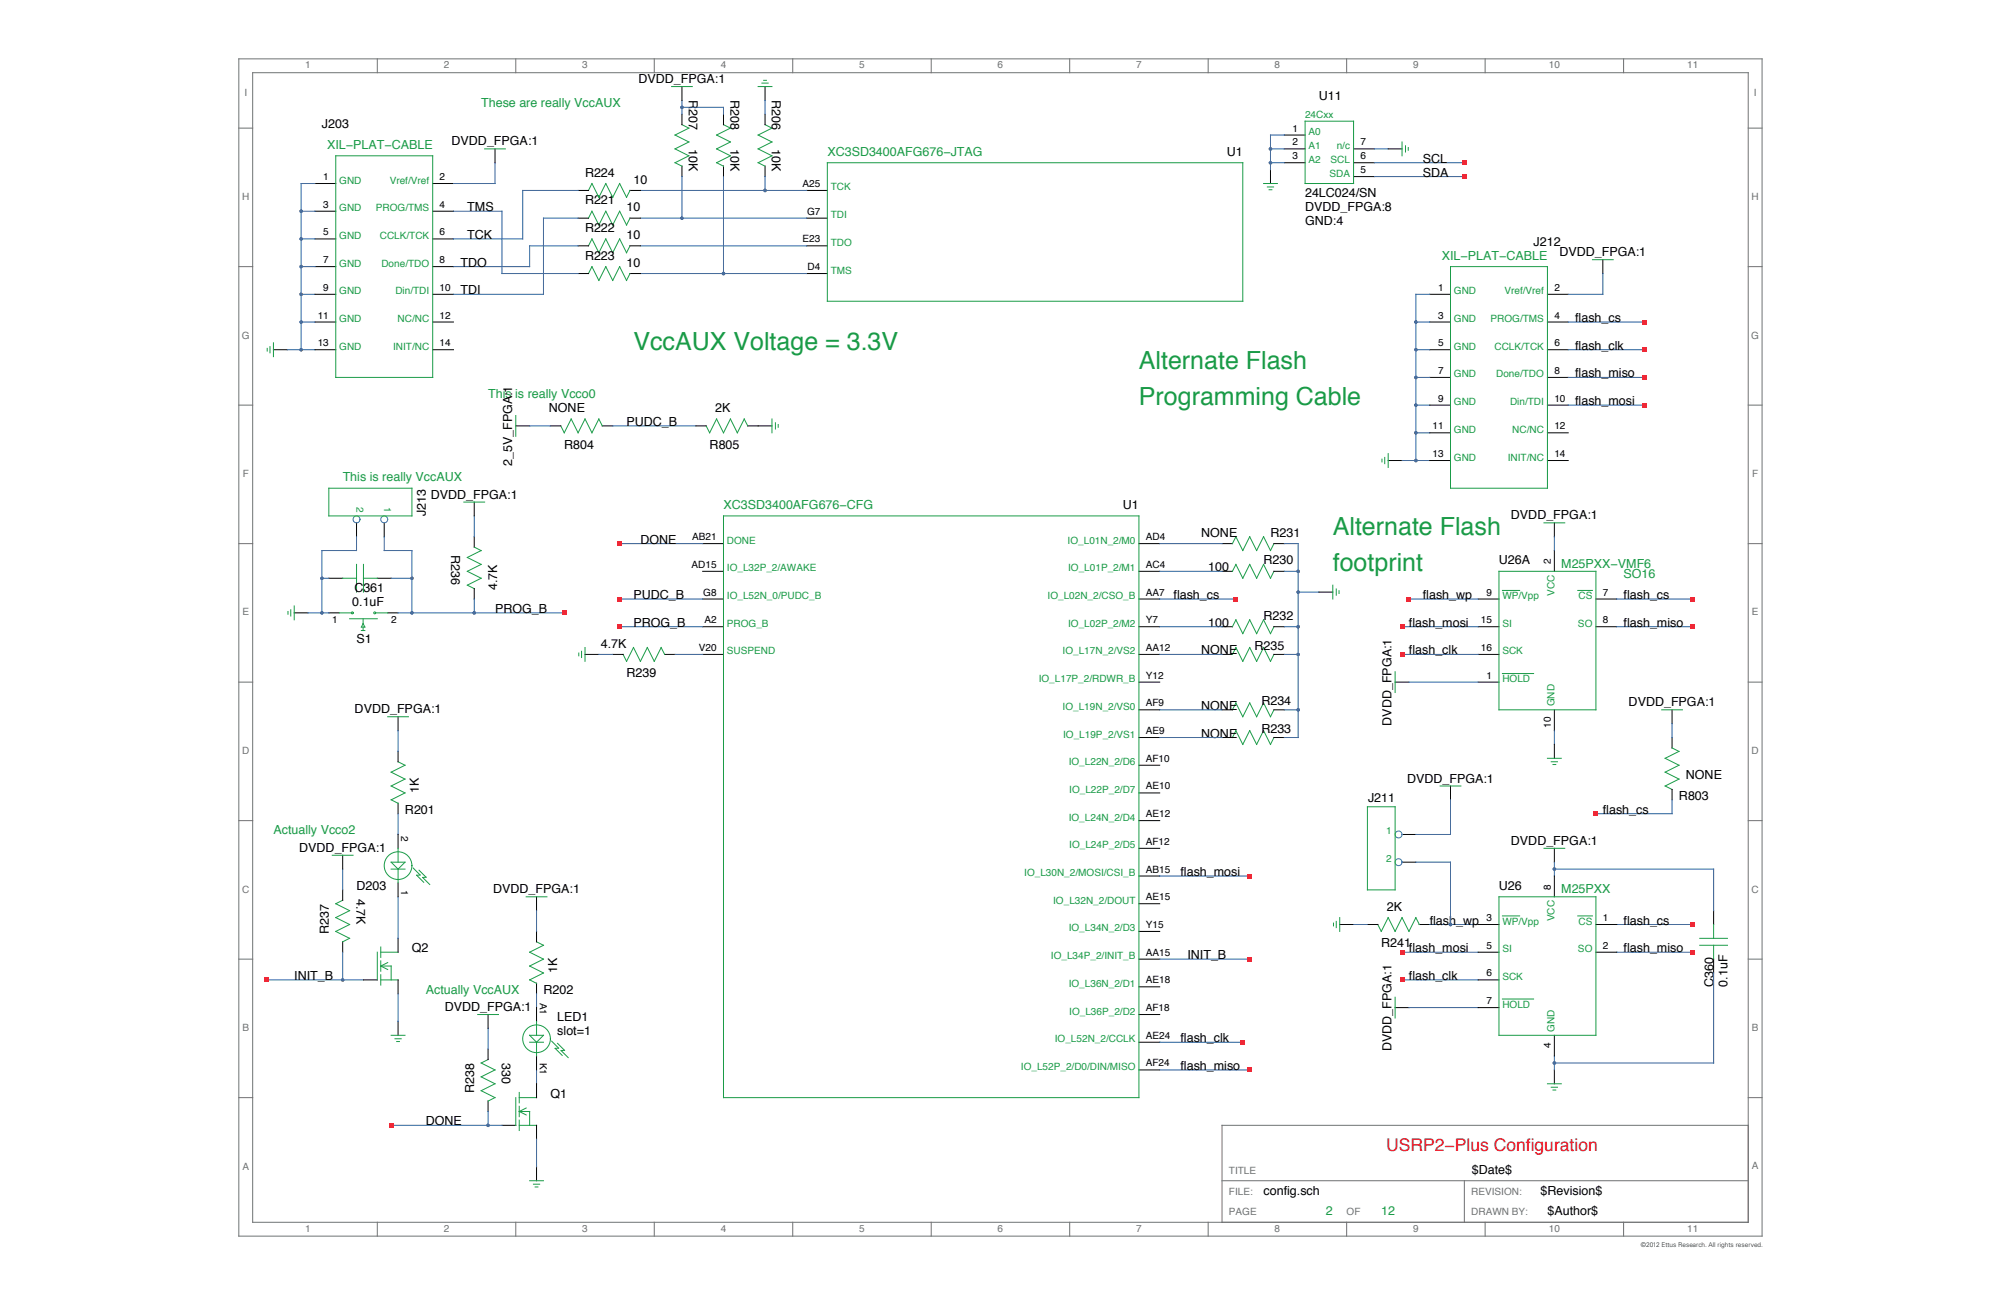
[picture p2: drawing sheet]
<svg xmlns="http://www.w3.org/2000/svg" width="432mm" height="279mm" viewBox="0 0 432 279" stroke-linecap="round" stroke-linejoin="round" font-family="sans-serif">
<g fill="none" stroke="#6e7374" stroke-width=".22">
<path d="M51.5 12.7h328.7v254h-328.7zM54.5 15.7h322.8v248h-322.8zM81.4 12.7v3M111.3 12.7v3M141.2 12.7v3M171.1 12.7v3M200.9 12.7v3M230.8 12.7v3M260.7 12.7v3M290.6 12.7v3M320.5 12.7v3M350.4 12.7v3"/>
<path d="M51.5 27.6h3M377.3 27.6h2.9M51.5 57.5h3M377.3 57.5h2.9M51.5 87.4h3M377.3 87.4h2.9M51.5 117.3h3M377.3 117.3h2.9M51.5 147.2h3M377.3 147.2h2.9M51.5 177.1h3M377.3 177.1h2.9"/>
<path d="M51.5 206.9h3M377.3 206.9h2.9M51.5 236.8h3M377.3 236.8h2.9M263.7 254.7h113.6M316 254.7v9M377.3 242.8h-113.6v20.9M81.4 263.7v3M111.3 263.7v3M141.2 263.7v3M171.1 263.7v3M200.9 263.7v3"/>
<path d="M230.8 263.7v3M260.7 263.7v3M290.6 263.7v3M320.5 263.7v3M350.4 263.7v3"/>
</g>
<g fill="none" stroke="#000101" stroke-width=".22">
<path d="M147.2 18.7v3M165.1 18.7v3M68 39.6h4.5M93.4 39.6h4.5M106.8 32.1v3M147.2 24.7v2.2M147.2 35.8v2.3M156.1 24.7v2.2M156.1 35.8v2.3M165.1 24.7v2.2M165.1 35.8v2.3M274.2 36.6v3"/>
<path d="M277.1 29.1h4.5M277.1 35.1h4.5M277.1 32.1h4.5M292.1 38.1h4.5M292.1 35.1h4.5M292.1 32.1h4.5M299.6 32.1h2.9M68 45.6h4.5M68 51.5h4.5M68 57.5h4.5M93.4 45.6h4.5M93.4 51.5h4.5"/>
<path d="M93.4 57.5h4.5M124.7 41.1h2.3M124.7 47.1h2.3M124.7 53h2.3M124.7 59h2.3M135.9 41.1h2.3M135.9 47.1h2.3M135.9 53h2.3M135.9 59h2.3M174.1 41.1h4.4M174.1 47.1h4.4M174.1 53h4.4"/>
<path d="M174.1 59h4.4M345.9 56v3M59 75.5h3M68 75.5h4.5M68 63.5h4.5M68 69.5h4.5M93.4 75.5h4.5M93.4 63.5h4.5M93.4 69.5h4.5M308.5 75.5h4.5M308.5 63.5h4.5M308.5 69.5h4.5"/>
<path d="M333.9 75.5h4.5M333.9 63.5h4.5M333.9 69.5h4.5M111.3 91.9h3M118.8 91.9h2.2M129.9 91.9h2.3M150.1 91.9h2.3M161.3 91.9h5.3M299.6 99.4h2.9M308.5 99.4h4.5M308.5 81.4h4.5M308.5 87.4h4.5"/>
<path d="M308.5 93.4h4.5M333.9 99.4h4.5M333.9 81.4h4.5M333.9 87.4h4.5M333.9 93.4h4.5M76.9 112.8v3M82.9 112.8v3M102.3 108.3v3M102.3 115.8v2.3M151.6 117.3h4.5M245.8 117.3h4.5M263.7 117.3h2.3"/>
<path d="M274.9 117.3h2.2M335.4 112.8v3M335.4 118.8v4.5M63.5 132.2h3M71 132.2h2.2M71 124.8h2.9M81.4 124.8h3M83.7 132.2h2.2M102.3 127v2.2M151.6 123.3h4.5M151.6 129.2h4.5M151.6 135.2h4.5"/>
<path d="M245.8 123.3h4.5M245.8 129.2h4.5M245.8 135.2h4.5M263.7 123.3h2.3M263.7 135.2h2.3M274.9 123.3h2.2M274.9 135.2h2.2M284.6 127.7h3M319 129.2h4.5M319 135.2h4.5M344.4 129.2h4.5M344.4 135.2h4.5"/>
<path d="M85.9 154.6v3M126.2 141.2h3M132.2 141.2h2.3M143.4 141.2h2.3M151.6 141.2h4.5M245.8 141.2h4.5M245.8 147.2h4.5M245.8 153.1h4.5M245.8 159.1h4.5M263.7 141.2h2.3M263.7 153.1h2.3M263.7 159.1h2.3"/>
<path d="M274.9 141.2h2.2M274.9 153.1h2.2M274.9 159.1h2.2M301.1 147.2h2.9M319 141.2h4.5M319 147.2h4.5M335.4 153.1v4.5M360.8 153.1v3M360.8 159.1v2.3M85.9 162.1v2.3M85.9 173.3v2.3M245.8 165.1h4.5"/>
<path d="M245.8 171.1h4.5M245.8 177.1h4.5M313 169.6v3M335.4 160.6v3M360.8 170.3v2.3M73.9 184.5v3M73.9 192v2.2M85.9 180v3M85.9 190.5v3M115.8 193.5v3M245.8 183h4.5M245.8 189h4.5"/>
<path d="M245.8 195h4.5M289.1 199.5h3M295.1 199.5h2.2M302.5 180h3M302.5 186h3M306.3 199.5h2.2M319 199.5h4.5M335.4 183v3M335.4 189v4.5M344.4 199.5h4.5M369.8 196.5v3M73.9 203.2v2.2"/>
<path d="M78.4 211.4h3M85.9 202.5v2.9M85.9 211.4v3M105.3 218.9v3M115.8 201v2.2M115.8 212.1v2.3M115.8 217.4v3M245.8 201h4.5M245.8 206.9h4.5M245.8 212.9h4.5M245.8 218.9h4.5M301.1 217.4h2.9"/>
<path d="M319 217.4h4.5M319 211.4h4.5M319 205.4h4.5M344.4 205.4h4.5M369.8 206.9v3M85.9 220.4v3M105.3 226.4v2.2M105.3 237.5v2.3M115.8 227.9v2.9M115.8 233.8v3M245.8 224.9h4.5M245.8 230.8h4.5"/>
<path d="M335.4 223.4v4.5M335.4 230.8v3M108.3 242.8h3M115.8 242.8v3M115.8 251.8v2.9"/>
</g>
<g fill="none" stroke="#1a9b47" stroke-width=".22">
<path d="M144.9 18.7h4.5M163.6 18.7h3M164.4 17.9h1.4M164.8 17.3h.6M72.5 33.6h20.9v47.8h-20.9zM104.6 32.1h4.5M147.2 26.9l1.5 .7-3 1.5 3 1.5-3 1.5 3 1.5-3 1.5 1.5 .8M156.1 26.9l1.5 .7-3 1.5 3 1.5-3 1.5 3 1.5-3 1.5 1.5 .8M165.1 26.9l1.5 .7-3 1.5 3 1.5-3 1.5 3 1.5-3 1.5 1.5 .8M178.5 35.1h89.7v29.9h-89.7zM272.7 39.6h3M281.6 26.1h10.5v13.5h-10.5z"/>
<path d="M302.5 30.6v3M303.3 31.5v1.3M303.9 31.8v.6M127 47.1l.7-1.5 1.5 3 1.5-3 1.5 3 1.5-3 1.5 3 .8-1.5M127 53l.7-1.5 1.5 3 1.5-3 1.5 3 1.5-3 1.5 3 .8-1.5M127 41.1l.7-1.5 1.5 3 1.5-3 1.5 3 1.5-3 1.5 3 .8-1.5M127 59l.7-1.5 1.5 3 1.5-3 1.5 3 1.5-3 1.5 3 .8-1.5M273.5 40.3h1.3M273.9 40.9h.6M313 57.5h20.9v47.8h-20.9zM343.6 56h4.5M57.7 75.2v.6"/>
<path d="M58.3 74.8v1.3M59 74v2.9M111.3 89.6v4.5M121 91.9l.8 1.5 1.5-3 1.4 3 1.5-3 1.5 3 1.5-3 .8 1.5M152.4 91.9l.7 1.5 1.5-3 1.5 3 1.5-3 1.5 3 1.5-3 .8 1.5M166.6 90.4v3M167.3 91.2v1.4M167.9 91.6v.6M298.2 99.1v.6M298.8 98.7v1.3M299.6 97.9v3M71 105.3h17.9v6h-17.9z"/>
<path d="M100.1 108.3h4.5M102.3 118l1.5 .8-3 1.5 3 1.5-3 1.5 3 1.5-3 1.5 1.5 .7M156.1 111.3h89.7v125.5h-89.7zM266.7 115.8l1.5 3 1.5-3 1.5 3 1.5-3 1.5 3 .7-1.5M266.7 115.8l-.8 1.5M333.2 112.8h4.5M62.1 131.9v.6M62.7 131.6v1.3M63.5 130.7v3M73.2 132.2h2.6M73.9 124.8h3M75.4 133.5h6"/>
<path d="M76.9 121.8v5.9M78 136h.7M78.4 134.5l.3 .8h-.7zM78.4 133.5v1M78.4 135.3v.7M78.4 121.8v5.9M78.4 124.8h3M81 132.2h2.7M126.2 139.7v3M142.7 139.7l.7 1.5M142.7 139.7l-1.5 3-1.5-3-1.5 3-1.5-3-1.5 3-.7-1.5M266.7 121.8l1.5 3 1.5-3 1.5 3 1.5-3 1.5 3 .7-1.5"/>
<path d="M266.7 133.7l1.5 3 1.5-3 1.5 3 1.5-3 1.5 3 .7-1.5M266.7 139.7l1.5 3 1.5-3 1.5 3 1.5-3 1.5 3 .7-1.5M266.7 121.8l-.8 1.5M266.7 133.7l-.8 1.5M266.7 139.7l-.8 1.5M287.6 126.3v2.9M288.4 127.1v1.3M289 127.4v.6M323.5 123.3h20.9v29.8h-20.9zM324.2 127.4h3.7M340.5 127.4h3.1M83.7 154.6h4.4"/>
<path d="M124.9 140.9v.6M125.5 140.5v1.4M266.7 151.7l1.5 2.9 1.5-2.9 1.5 2.9 1.5-2.9 1.5 2.9 .7-1.5M266.7 157.6l1.5 3 1.5-3 1.5 3 1.5-3 1.5 3 .7-1.5M266.7 157.6l-.8 1.5M266.7 151.7l-.8 1.4M301.1 144.9v4.5M324.2 145.3h6.7M358.6 153.1h4.5M85.9 164.4l1.5 .7-3 1.5 3 1.5-3 1.5 3 1.5-3 1.5 1.5 .7M295.1 174.1h6v17.9h-6zM310.8 169.6h4.4"/>
<path d="M333.9 163.6h3M334.7 164.4h1.4M335.1 165h.6M360.8 161.4l1.5 .7-3 1.5 3 1.5-3 1.5 3 1.5-3 1.5 1.5 .7M71.7 184.5h4.5M73.9 194.2l-1.4 .8 2.9 1.5-2.9 1.5 2.9 1.5-2.9 1.5 2.9 1.5M84.4 186h3l-1.5 1.5zM84.4 187.5h3M85.9 183v3M85.9 187.5v3M89.2 187.3l1.5 1.5h-.8l1.5 1.6M90.4 187.8l1.5 1.5h-.7l1.5 1.5"/>
<path d="M113.5 193.5h4.5M287.8 199.2v.6M288.4 198.8v1.3M289.1 198v3M305.5 198l.8 1.5M305.5 198l-1.5 3-1.5-3-1.4 3-1.5-3-1.5 3-.8-1.5M323.5 193.5h20.9v29.9h-20.9zM324.2 197.6h3.7M333.2 183h4.5M340.5 197.6h3.1M369.8 199.5v3M75.4 202.4l-1.5 .8"/>
<path d="M81.4 205.4v6M82.2 204.3v2.3M82.2 207.3v2.2M82.2 210.3v2.2M82.2 205.4h3.7M82.2 211.4h3.7M82.2 208.4l1.5 .8M82.2 208.4h2.2v3M83.7 207.7l-1.5 .7M103.1 218.9h4.5M115.8 203.2l1.5 .7-3 1.5 3 1.5-3 1.5 3 1.5-3 1.5 1.5 .8M301.1 215.2v4.4"/>
<path d="M324.2 215.5h6.7M366.8 203.9h6M366.8 202.5h6M369.8 203.9v3M84.4 223.4h3M85.2 224.1h1.4M85.6 224.7h.6M105.3 228.6l-1.5 .7 3 1.5-3 1.5 3 1.5-3 1.5 3 1.5M106.8 236.8l-1.5 .8M111.3 236.8v6M112 236.8h3.8M112 239.8l1.5 .8"/>
<path d="M112 239.8h2.3v3M112 235.7v2.2M112 238.7v2.2M113.5 239.1l-1.5 .7M114.3 223.4h3l-1.5 1.5zM114.3 224.9h3M115.8 220.4v3M115.8 224.9v3M119 224.6l1.5 1.5-.7 .1 1.5 1.5M120.3 225.1l1.5 1.5-.7 .1 1.5 1.5M333.9 233.8h3M334.7 234.6h1.4"/>
<path d="M335.1 235.2h.6M112 242.8h3.8M112 241.7v2.2M114.3 254.7h3M115.1 255.5h1.4M115.5 256.1h.6"/>
<circle cx="76" cy="132.2" r=".21"/>
<circle cx="80.9" cy="132.2" r=".21"/>
<circle cx="85.9" cy="186.8" r="2.99"/>
<circle cx="115.8" cy="224.1" r="2.99"/>
</g>
<g fill="none" stroke="#255dab" stroke-width=".22">
<path d="M68 39.6h-3v35.9M106.8 35.1v4.5h-8.9M147.2 21.7v3M147.2 38.1v9M147.2 23.2h8.9v1.5M156.1 38.1v20.9M165.1 21.7v3M165.1 38.1v3M274.2 35.1h2.9M274.2 32.1h2.9M277.1 29.1h-2.9v7.5M296.6 35.1h19.4"/>
<path d="M296.6 38.1h19.4M296.6 32.1h3M65 57.5h3M65 51.5h3M65 45.6h3M97.9 45.6h10.4v13.4h16.4M124.7 47.1h-7.4v16.4h-19.4M124.7 53h-10.4v4.5h-16.4M124.7 41.1h-11.9v10.4h-14.9M138.2 59h35.9M138.2 41.1h35.9M138.2 53h35.9"/>
<path d="M138.2 47.1h35.9M345.9 59v4.5h-7.5M62 75.5h6M65 63.5h3M65 69.5h3M305.5 69.5h3M305.5 75.5h3M308.5 63.5h-3v35.9M338.4 69.5h16.4M338.4 75.5h16.4M114.3 91.9h4.5M132.2 91.9h17.9"/>
<path d="M302.5 99.4h6M305.5 87.4h3M305.5 93.4h3M305.5 81.4h3M338.4 87.4h16.4M338.4 81.4h16.4M76.9 115.8v3h-7.4v13.4M82.9 115.8v3h6v13.4M102.3 111.3v4.5M133.7 117.3h17.9M250.3 117.3h13.4M277.1 117.3h3v41.8h-3"/>
<path d="M335.4 115.8v3M66.5 132.2h4.5M69.5 124.8h1.5M84.4 124.8h4.5M85.9 132.2h35.9M102.3 129.2v3M133.7 129.2h17.9M133.7 135.2h17.9M250.3 129.2h16.4M250.3 135.2h13.4M250.3 123.3h13.4M277.1 135.2h3"/>
<path d="M277.1 123.3h3M280.1 127.7h4.5M302.5 135.2h16.5M304 129.2h15M348.9 135.2h16.4M348.9 129.2h16.4M85.9 157.6v4.5M129.2 141.2h3M145.7 141.2h5.9M250.3 141.2h13.4M250.3 153.1h13.4M250.3 159.1h13.4"/>
<path d="M277.1 141.2h3M277.1 153.1h3M302.5 141.2h16.5M304 147.2h15M335.4 157.6v3M360.8 156.1v3M85.9 175.6v4.4M313 172.6v7.4h-7.5M360.8 172.6v3h-16.4M73.9 187.5v4.5M85.9 193.5v9M115.8 196.5v4.5"/>
<path d="M250.3 189h19.4M292.1 199.5h3M305.5 186h7.5v13.5M308.5 199.5h10.5M335.4 187.5h34.4v9M335.4 186v3M348.9 199.5h16.4M57.5 211.4h20.9M73.9 205.4v6M85.9 214.4v6M115.8 214.4v3M250.3 206.9h19.4"/>
<path d="M302.5 205.4h16.5M302.5 211.4h16.5M304 217.4h15M348.9 205.4h16.4M369.8 209.9v19.4h-34.4M105.3 221.9v4.5M105.3 239.8v3M115.8 230.8v3M250.3 230.8h19.4M250.3 224.9h17.9M335.4 227.9v2.9M84.4 242.8h23.9"/>
<path d="M115.8 245.8v6"/>
</g>
<g fill="none" stroke="#1e999c" stroke-width=".22">
<circle cx="76.9" cy="112.1" r=".75"/>
<circle cx="82.9" cy="112.1" r=".75"/>
<circle cx="301.8" cy="180" r=".75"/>
<circle cx="301.8" cy="186" r=".75"/>
</g>
<g fill="#ee1b29">
<path d="M315.5 34.7h.9v.9h-.9z"/>
<path d="M315.5 37.7h.9v.8h-.9z"/>
</g>
<g fill="#7454a2">
<circle cx="274.2" cy="32.1" r=".37"/>
<circle cx="274.2" cy="35.1" r=".37"/>
<circle cx="165.1" cy="41.1" r=".37"/>
<circle cx="65" cy="75.5" r=".37"/>
<circle cx="65" cy="63.5" r=".37"/>
<circle cx="65" cy="69.5" r=".37"/>
<circle cx="65" cy="57.5" r=".37"/>
<circle cx="65" cy="51.5" r=".37"/>
<circle cx="65" cy="45.6" r=".37"/>
<circle cx="156.1" cy="59" r=".37"/>
<circle cx="147.2" cy="47.1" r=".37"/>
<circle cx="335.4" cy="229.3" r=".37"/>
<circle cx="335.4" cy="187.5" r=".37"/>
</g>
<g fill="#ee1b29">
<path d="M302.1 205h.9v.9h-.9z"/>
<path d="M364.9 205h.8v.9h-.8z"/>
<path d="M364.9 199h.8v.9h-.8z"/>
<path d="M302.1 211h.9v.9h-.9z"/>
</g>
<g fill="#7454a2">
<circle cx="305.5" cy="99.4" r=".37"/>
<circle cx="305.5" cy="87.4" r=".37"/>
<circle cx="305.5" cy="93.4" r=".37"/>
<circle cx="305.5" cy="81.4" r=".37"/>
<circle cx="305.5" cy="75.5" r=".37"/>
<circle cx="305.5" cy="69.5" r=".37"/>
</g>
<g fill="#ee1b29">
<path d="M354.4 69h.9v.9h-.9z"/>
<path d="M354.4 75h.9v.9h-.9z"/>
<path d="M354.4 81h.9v.9h-.9z"/>
<path d="M354.4 87h.9v.9h-.9z"/>
<path d="M133.3 134.8h.9v.9h-.9z"/>
</g>
<circle cx="102.3" cy="132.2" r=".37" fill="#7454a2"/>
<path d="M57.1 211h.9v.9h-.9z" fill="#ee1b29"/>
<g fill="#7454a2">
<circle cx="73.9" cy="211.4" r=".37"/>
<circle cx="69.5" cy="124.8" r=".37"/>
<circle cx="88.9" cy="124.8" r=".37"/>
</g>
<g fill="#ee1b29">
<path d="M133.3 116.8h.9v.9h-.9z"/>
<path d="M84 242.3h.9v.9h-.9z"/>
</g>
<g fill="#7454a2">
<circle cx="105.3" cy="242.8" r=".37"/>
<circle cx="313" cy="199.5" r=".37"/>
<circle cx="69.5" cy="132.2" r=".37"/>
<circle cx="69.5" cy="124.8" r=".37"/>
<circle cx="88.9" cy="132.2" r=".37"/>
<circle cx="88.9" cy="124.8" r=".37"/>
<circle cx="335.4" cy="187.5" r=".37"/>
<circle cx="335.4" cy="229.3" r=".37"/>
</g>
<g fill="#ee1b29">
<path d="M266.2 128.8h.9v.9h-.9z"/>
<path d="M267.7 224.4h.9v.9h-.9z"/>
<path d="M269.2 188.6h.9v.9h-.9z"/>
<path d="M269.2 230.4h.9v.9h-.9z"/>
<path d="M269.2 206.5h.9v.9h-.9z"/>
</g>
<circle cx="73.9" cy="211.4" r=".37" fill="#7454a2"/>
<g fill="#ee1b29">
<path d="M133.3 128.8h.9v.9h-.9z"/>
<path d="M121.3 131.8h.9v.9h-.9z"/>
</g>
<g fill="#7454a2">
<circle cx="102.3" cy="132.2" r=".37"/>
<circle cx="88.9" cy="132.2" r=".37"/>
<circle cx="280.1" cy="141.2" r=".37"/>
<circle cx="280.1" cy="153.1" r=".37"/>
<circle cx="280.1" cy="135.2" r=".37"/>
<circle cx="280.1" cy="123.3" r=".37"/>
<circle cx="280.1" cy="127.7" r=".37"/>
</g>
<path d="M343.9 175.1h.9v.9h-.9z" fill="#ee1b29"/>
<g fill="#7454a2">
<circle cx="156.1" cy="59" r=".37"/>
<circle cx="147.2" cy="47.1" r=".37"/>
<circle cx="147.2" cy="23.2" r=".37"/>
</g>
<g fill="#ee1b29">
<path d="M364.9 128.8h.8v.9h-.8z"/>
<path d="M364.9 134.8h.8v.9h-.8z"/>
<path d="M302.1 140.7h.9v.9h-.9z"/>
<path d="M302.1 134.8h.9v.9h-.9z"/>
<path d="M303.6 128.8h.9v.9h-.9z"/>
</g>
<g font-size="5.4" fill="#1a9b47">
<text x="136.7" y="75.5">VccAUX Voltage = 3.3V</text>
<text x="245.8" y="79.6">Alternate Flash</text>
<text x="245.8" y="87.4">Programming Cable</text>
<text x="287.6" y="115.5">Alternate Flash</text>
<text x="287.6" y="123.3">footprint</text>
</g>
<text font-size="3.8" fill="#ee1b29" x="299.1" y="248.3">USRP2−Plus Configuration</text>
<g font-size="2.7" fill="#000101">
<text x="137.8" y="17.9">DVDD_FPGA:1</text>
<text x="148.7" y="21.7" transform="rotate(90 148.7 21.7)">R207</text>
<text x="157.6" y="21.7" transform="rotate(90 157.6 21.7)">R208</text>
<text x="166.6" y="21.7" transform="rotate(90 166.6 21.7)">R206</text>
<text x="284.6" y="21.7">U11</text>
<text x="69.5" y="27.6">J203</text>
<text x="97.4" y="31.4">DVDD_FPGA:1</text>
<text x="148.7" y="32.1" transform="rotate(90 148.7 32.1)">10K</text>
<text x="157.6" y="32.1" transform="rotate(90 157.6 32.1)">10K</text>
<text x="166.6" y="32.1" transform="rotate(90 166.6 32.1)">10K</text>
<text x="264.7" y="33.6">U1</text>
<text x="307" y="35.1">SCL</text>
<text x="126.2" y="38.1">R224</text>
<text x="136.7" y="39.6">10</text>
<text x="307" y="38.1">SDA</text>
<text x="100.8" y="45.6">TMS</text>
<text x="126.2" y="44.1">R221</text>
<text x="135.2" y="45.6">10</text>
<text x="281.6" y="42.6">24LC024/SN</text>
<text x="281.6" y="45.6">DVDD_FPGA:8</text>
<text x="100.8" y="51.5">TCK</text>
<text x="126.2" y="50.1">R222</text>
<text x="135.2" y="51.5">10</text>
<text x="281.6" y="48.6">GND:4</text>
<text x="330.9" y="53">J212</text>
<text x="99.3" y="57.5">TDO</text>
<text x="126.2" y="56">R223</text>
<text x="135.2" y="57.5">10</text>
<text x="336.5" y="55.3">DVDD_FPGA:1</text>
<text x="99.3" y="63.5">TDI</text>
<text x="339.9" y="69.5">flash_cs</text>
<text x="339.9" y="75.5">flash_clk</text>
<text x="339.9" y="81.4">flash_miso</text>
<text x="118.4" y="88.9">NONE</text>
<text x="154.3" y="88.9">2K</text>
<text x="339.9" y="87.4">flash_mosi</text>
<text x="135.2" y="91.9">PUDC_B</text>
<text x="110.6" y="100.6" transform="rotate(-90 110.6 100.6)">2_5V_FPGA:1</text>
<text x="121.8" y="96.9">R804</text>
<text x="153.1" y="96.9">R805</text>
<text x="93" y="107.6">DVDD_FPGA:1</text>
<text x="91.9" y="111.3" transform="rotate(-90 91.9 111.3)">J213</text>
<text x="242.3" y="109.8">U1</text>
<text x="326" y="112.1">DVDD_FPGA:1</text>
<text x="97.4" y="119.8" transform="rotate(90 97.4 119.8)">R236</text>
<text x="138.2" y="117.3">DONE</text>
<text x="259.2" y="115.8">NONE</text>
<text x="274.2" y="115.8">R231</text>
<text x="260.7" y="123.3">100</text>
<text x="272.7" y="121.8">R230</text>
<text x="323.5" y="121.8">U26A</text>
<text x="76" y="130.7">0.1uF</text>
<text x="76.5" y="127.7">C361</text>
<text x="107.3" y="127.3" transform="rotate(-90 107.3 127.3)">4.7K</text>
<text x="136.7" y="129.2">PUDC_B</text>
<text x="253.2" y="129.2">flash_cs</text>
<text x="307" y="129.2">flash_wp</text>
<text x="350.4" y="129.2">flash_cs</text>
<text x="106.8" y="132.2">PROG_B</text>
<text x="136.7" y="135.2">PROG_B</text>
<text x="260.7" y="135.2">100</text>
<text x="272.7" y="133.7">R232</text>
<text x="304" y="135.2">flash_mosi</text>
<text x="350.4" y="135.2">flash_miso</text>
<text x="76.9" y="138.7">S1</text>
<text x="129.7" y="139.7">4.7K</text>
<text x="259.2" y="141.2">NONE</text>
<text x="270.7" y="140.2">R235</text>
<text x="304" y="141.2">flash_clk</text>
<text x="135.2" y="146.2">R239</text>
<text x="76.5" y="153.9">DVDD_FPGA:1</text>
<text x="259.2" y="153.1">NONE</text>
<text x="272.2" y="152.1">R234</text>
<text x="351.4" y="152.4">DVDD_FPGA:1</text>
<text x="259.2" y="159.1">NONE</text>
<text x="272.2" y="158.1">R233</text>
<text x="300.3" y="156.5" transform="rotate(-90 300.3 156.5)">DVDD_FPGA:1</text>
<text x="90.4" y="171.1" transform="rotate(-90 90.4 171.1)">1K</text>
<text x="295.2" y="173.1">J211</text>
<text x="303.6" y="168.8">DVDD_FPGA:1</text>
<text x="362.3" y="172.6">R803</text>
<text x="363.8" y="168.1">NONE</text>
<text x="87.4" y="175.6">R201</text>
<text x="345.9" y="175.6">flash_cs</text>
<text x="64.6" y="183.8">DVDD_FPGA:1</text>
<text x="326" y="182.3">DVDD_FPGA:1</text>
<text x="76.9" y="192">D203</text>
<text x="254.7" y="189">flash_mosi</text>
<text x="323.5" y="192">U26</text>
<text x="76.9" y="193.9" transform="rotate(90 76.9 193.9)">4.7K</text>
<text x="106.4" y="192.7">DVDD_FPGA:1</text>
<text x="299.2" y="196.5">2K</text>
<text x="71" y="201.4" transform="rotate(-90 71 201.4)">R237</text>
<text x="308.5" y="199.5">flash_wp</text>
<text x="350.4" y="199.5">flash_cs</text>
<text x="88.9" y="205.4">Q2</text>
<text x="120.3" y="209.9" transform="rotate(-90 120.3 209.9)">1K</text>
<text x="256.2" y="206.9">INIT_B</text>
<text x="298.1" y="204.4">R241</text>
<text x="304" y="205.4">flash_mosi</text>
<text x="350.4" y="205.4">flash_miso</text>
<text x="63.5" y="211.4">INIT_B</text>
<text x="117.3" y="214.4">R202</text>
<text x="304" y="211.4">flash_clk</text>
<text x="369.8" y="212.9" transform="rotate(-90 369.8 212.9)">C360</text>
<text x="372.8" y="212.9" transform="rotate(-90 372.8 212.9)">0.1uF</text>
<text x="96" y="218.1">DVDD_FPGA:1</text>
<text x="120.3" y="220.4">LED1</text>
<text x="120.3" y="223.4">slot=1</text>
<text x="254.7" y="224.9">flash_clk</text>
<text x="300.3" y="226.8" transform="rotate(-90 300.3 226.8)">DVDD_FPGA:1</text>
<text x="108.3" y="229.3" transform="rotate(90 108.3 229.3)">330</text>
<text x="254.7" y="230.8">flash_miso</text>
<text x="102.3" y="235.8" transform="rotate(-90 102.3 235.8)">R238</text>
<text x="118.8" y="236.8">Q1</text>
<text x="91.9" y="242.8">DONE</text>
<text x="272.7" y="257.7">config.sch</text>
<text x="317.6" y="253.3">$Date$</text>
<text x="332.4" y="257.7">$Revision$</text>
<text x="333.9" y="262.2">$Author$</text>
</g>
<g font-size="2.7" fill="#1a9b47">
<text x="103.8" y="23.2">These are really VccAUX</text>
<text x="70.6" y="32.1">XIL−PLAT−CABLE</text>
<text x="178.5" y="33.6">XC3SD3400AFG676−JTAG</text>
<text x="311.1" y="56">XIL−PLAT−CABLE</text>
<text x="105.3" y="85.9">This is really Vcco0</text>
<text x="73.9" y="103.8">This is really VccAUX</text>
<text x="156.1" y="109.8">XC3SD3400AFG676−CFG</text>
<text x="336.9" y="122.5">M25PXX−VMF6</text>
<text x="350.4" y="124.8">SO16</text>
<text x="59" y="180">Actually Vcco2</text>
<text x="336.9" y="192.7">M25PXX</text>
<text x="91.9" y="214.4">Actually VccAUX</text>
<text x="286.1" y="262.2">2</text>
<text x="298.1" y="262.2">12</text>
</g>
<g font-size="2.2" fill="#6e7374">
<text x="65.9" y="14.7">1</text>
<text x="95.8" y="14.7">2</text>
<text x="125.6" y="14.7">3</text>
<text x="155.5" y="14.7">4</text>
<text x="185.4" y="14.7">5</text>
<text x="215.3" y="14.7">6</text>
<text x="245.2" y="14.7">7</text>
<text x="275.1" y="14.7">8</text>
<text x="304.9" y="14.7">9</text>
<text x="334.2" y="14.7">10</text>
<text x="364.1" y="14.7">11</text>
<text x="52.7" y="20.7">I</text>
<text x="378.4" y="20.7">I</text>
<text x="52.3" y="43.1">H</text>
<text x="378" y="43.1">H</text>
<text x="52.2" y="73">G</text>
<text x="377.9" y="73">G</text>
<text x="52.4" y="102.9">F</text>
<text x="378.1" y="102.9">F</text>
<text x="52.3" y="132.8">E</text>
<text x="378" y="132.8">E</text>
<text x="52.3" y="162.7">D</text>
<text x="378" y="162.7">D</text>
<text x="52.3" y="192.6">C</text>
<text x="378" y="192.6">C</text>
<text x="52.3" y="222.4">B</text>
<text x="378" y="222.4">B</text>
<text x="52.3" y="252.3">A</text>
<text x="265.2" y="257.7">FILE:</text>
<text x="265.2" y="253.3">TITLE</text>
<text x="317.5" y="257.7">REVISION:</text>
<text x="378" y="252.3">A</text>
<text x="265.2" y="262.2">PAGE</text>
<text x="290.6" y="262.2">OF</text>
<text x="317.5" y="262.2">DRAWN BY:</text>
<text x="65.9" y="265.7">1</text>
<text x="95.8" y="265.7">2</text>
<text x="125.6" y="265.7">3</text>
<text x="155.5" y="265.7">4</text>
<text x="185.4" y="265.7">5</text>
<text x="215.3" y="265.7">6</text>
<text x="245.2" y="265.7">7</text>
<text x="275" y="265.7">8</text>
<text x="304.9" y="265.7">9</text>
<text x="334.2" y="265.7">10</text>
<text x="364.1" y="265.7">11</text>
</g>
<g font-size="2.2" fill="#000101">
<text x="278.9" y="28.4">1</text>
<text x="278.9" y="34.4">3</text>
<text x="278.9" y="31.4">2</text>
<text x="293.6" y="34.4">6</text>
<text x="293.6" y="31.4">7</text>
<text x="69.8" y="38.8">1</text>
<text x="94.9" y="38.8">2</text>
<text x="173.2" y="40.3">A25</text>
<text x="293.6" y="37.4">5</text>
<text x="69.8" y="44.8">3</text>
<text x="94.9" y="44.8">4</text>
<text x="174.2" y="46.3">G7</text>
<text x="69.8" y="50.8">5</text>
<text x="94.9" y="50.8">6</text>
<text x="173.2" y="52.3">E23</text>
<text x="69.8" y="56.8">7</text>
<text x="94.9" y="56.8">8</text>
<text x="174.3" y="58.3">D4</text>
<text x="69.8" y="62.8">9</text>
<text x="94.9" y="62.8">10</text>
<text x="310.3" y="62.8">1</text>
<text x="335.4" y="62.8">2</text>
<text x="68.6" y="68.7">11</text>
<text x="94.9" y="68.7">12</text>
<text x="310.3" y="68.7">3</text>
<text x="335.4" y="68.7">4</text>
<text x="68.6" y="74.7">13</text>
<text x="94.9" y="74.7">14</text>
<text x="310.3" y="74.7">5</text>
<text x="335.4" y="74.7">6</text>
<text x="310.3" y="80.7">7</text>
<text x="335.4" y="80.7">8</text>
<text x="310.3" y="86.7">9</text>
<text x="335.4" y="86.7">10</text>
<text x="309.1" y="92.6">11</text>
<text x="335.4" y="92.6">12</text>
<text x="309.1" y="98.6">13</text>
<text x="335.4" y="98.6">14</text>
<text x="149.4" y="116.5">AB21</text>
<text x="247.3" y="116.5">AD4</text>
<text x="149.2" y="122.5">AD15</text>
<text x="247.3" y="122.5">AC4</text>
<text x="334.7" y="121.8" transform="rotate(-90 334.7 121.8)">2</text>
<text x="151.8" y="128.5">G8</text>
<text x="247.3" y="128.5">AA7</text>
<text x="320.8" y="128.5">9</text>
<text x="345.9" y="128.5">7</text>
<text x="71.7" y="134.5">1</text>
<text x="84.4" y="134.5">2</text>
<text x="152" y="134.5">A2</text>
<text x="247.3" y="134.5">Y7</text>
<text x="319.6" y="134.5">15</text>
<text x="345.9" y="134.5">8</text>
<text x="150.8" y="140.4">V20</text>
<text x="247.3" y="140.4">AA12</text>
<text x="319.6" y="140.4">16</text>
<text x="247.3" y="146.4">Y12</text>
<text x="320.8" y="146.4">1</text>
<text x="247.3" y="152.4">AF9</text>
<text x="247.3" y="158.4">AE9</text>
<text x="334.7" y="157" transform="rotate(-90 334.7 157)">10</text>
<text x="247.3" y="164.4">AF10</text>
<text x="247.3" y="170.3">AE10</text>
<text x="247.3" y="176.3">AE12</text>
<text x="86.6" y="180.4" transform="rotate(90 86.6 180.4)">2</text>
<text x="247.3" y="182.3">AF12</text>
<text x="86.6" y="191.9" transform="rotate(90 86.6 191.9)">1</text>
<text x="247.3" y="188.3">AB15</text>
<text x="334.7" y="192" transform="rotate(-90 334.7 192)">8</text>
<text x="247.3" y="194.2">AE15</text>
<text x="247.3" y="200.2">Y15</text>
<text x="320.8" y="198.7">3</text>
<text x="345.9" y="198.7">1</text>
<text x="247.3" y="206.2">AA15</text>
<text x="320.8" y="204.7">5</text>
<text x="345.9" y="204.7">2</text>
<text x="247.3" y="212.2">AE18</text>
<text x="320.8" y="210.7">6</text>
<text x="116.5" y="216.3" transform="rotate(90 116.5 216.3)">A1</text>
<text x="247.3" y="218.1">AF18</text>
<text x="320.8" y="216.6">7</text>
<text x="247.3" y="224.1">AE24</text>
<text x="334.7" y="226.1" transform="rotate(-90 334.7 226.1)">4</text>
<text x="116.5" y="229.3" transform="rotate(90 116.5 229.3)">K1</text>
<text x="247.3" y="230.1">AF24</text>
</g>
<g font-size="2.2" fill="#1a9b47">
<text x="281.6" y="25.4">24Cxx</text>
<text x="282.4" y="29.1">A0</text>
<text x="282.4" y="35.1">A2</text>
<text x="282.4" y="32.1">A1</text>
<text x="287.1" y="35.1">SCL</text>
<text x="288.5" y="32.1">n/c</text>
<text x="73.2" y="39.6">GND</text>
<text x="84.1" y="39.6">Vref/Vref</text>
<text x="179.3" y="41.1">TCK</text>
<text x="286.9" y="38.1">SDA</text>
<text x="73.2" y="45.6">GND</text>
<text x="81.1" y="45.6">PROG/TMS</text>
<text x="179.3" y="47.1">TDI</text>
<text x="73.2" y="51.5">GND</text>
<text x="82" y="51.5">CCLK/TCK</text>
<text x="179.3" y="53">TDO</text>
<text x="73.2" y="57.5">GND</text>
<text x="82.3" y="57.5">Done/TDO</text>
<text x="179.3" y="59">TMS</text>
<text x="73.2" y="63.5">GND</text>
<text x="85.3" y="63.5">Din/TDI</text>
<text x="313.8" y="63.5">GND</text>
<text x="324.7" y="63.5">Vref/Vref</text>
<text x="73.2" y="69.5">GND</text>
<text x="85.8" y="69.5">NC/NC</text>
<text x="313.8" y="69.5">GND</text>
<text x="321.7" y="69.5">PROG/TMS</text>
<text x="73.2" y="75.5">GND</text>
<text x="84.8" y="75.5">INIT/NC</text>
<text x="313.8" y="75.5">GND</text>
<text x="322.5" y="75.5">CCLK/TCK</text>
<text x="313.8" y="81.4">GND</text>
<text x="322.9" y="81.4">Done/TDO</text>
<text x="313.8" y="87.4">GND</text>
<text x="325.9" y="87.4">Din/TDI</text>
<text x="313.8" y="93.4">GND</text>
<text x="326.3" y="93.4">NC/NC</text>
<text x="313.8" y="99.4">GND</text>
<text x="325.4" y="99.4">INIT/NC</text>
<text x="76.9" y="109.4" transform="rotate(90 76.9 109.4)">2</text>
<text x="82.9" y="109.4" transform="rotate(90 82.9 109.4)">1</text>
<text x="156.9" y="117.3">DONE</text>
<text x="230.4" y="117.3">IO_L01N_2/M0</text>
<text x="156.9" y="123.3">IO_L32P_2/AWAKE</text>
<text x="230.5" y="123.3">IO_L01P_2/M1</text>
<text x="156.9" y="129.2">IO_L52N_0/PUDC_B</text>
<text x="226.1" y="129.2">IO_L02N_2/CSO_B</text>
<text x="324.2" y="129.2">WP/Vpp</text>
<text x="335.4" y="128.6" transform="rotate(-90 335.4 128.6)">VCC</text>
<text x="340.6" y="129.2">CS</text>
<text x="156.9" y="135.2">PROG_B</text>
<text x="230.5" y="135.2">IO_L02P_2/M2</text>
<text x="324.2" y="135.2">SI</text>
<text x="340.5" y="135.2">SO</text>
<text x="156.9" y="141.2">SUSPEND</text>
<text x="229.3" y="141.2">IO_L17N_2/VS2</text>
<text x="324.2" y="141.2">SCK</text>
<text x="224.2" y="147.2">IO_L17P_2/RDWR_B</text>
<text x="324.2" y="147.2">HOLD</text>
<text x="229.3" y="153.1">IO_L19N_2/VS0</text>
<text x="335.4" y="152.4" transform="rotate(-90 335.4 152.4)">GND</text>
<text x="229.4" y="159.1">IO_L19P_2/VS1</text>
<text x="230.6" y="165.1">IO_L22N_2/D6</text>
<text x="230.7" y="171.1">IO_L22P_2/D7</text>
<text x="230.6" y="177.1">IO_L24N_2/D4</text>
<text x="230.7" y="183">IO_L24P_2/D5</text>
<text x="299.1" y="180">1</text>
<text x="221" y="189">IO_L30N_2/MOSI/CSI_B</text>
<text x="299.1" y="186">2</text>
<text x="227.3" y="195">IO_L32N_2/DOUT</text>
<text x="230.6" y="201">IO_L34N_2/D3</text>
<text x="324.2" y="199.5">WP/Vpp</text>
<text x="335.4" y="198.8" transform="rotate(-90 335.4 198.8)">VCC</text>
<text x="340.6" y="199.5">CS</text>
<text x="226.8" y="206.9">IO_L34P_2/INIT_B</text>
<text x="324.2" y="205.4">SI</text>
<text x="340.5" y="205.4">SO</text>
<text x="230.6" y="212.9">IO_L36N_2/D1</text>
<text x="324.2" y="211.4">SCK</text>
<text x="230.7" y="218.9">IO_L36P_2/D2</text>
<text x="324.2" y="217.4">HOLD</text>
<text x="227.6" y="224.9">IO_L52N_2/CCLK</text>
<text x="335.4" y="222.6" transform="rotate(-90 335.4 222.6)">GND</text>
<text x="220.3" y="230.8">IO_L52P_2/D0/DIN/MISO</text>
</g>
<text font-size="1.4" fill="#231f20" x="354.1" y="269.1">©2012 Ettus Research. All rights reserved.</text>
</svg>
